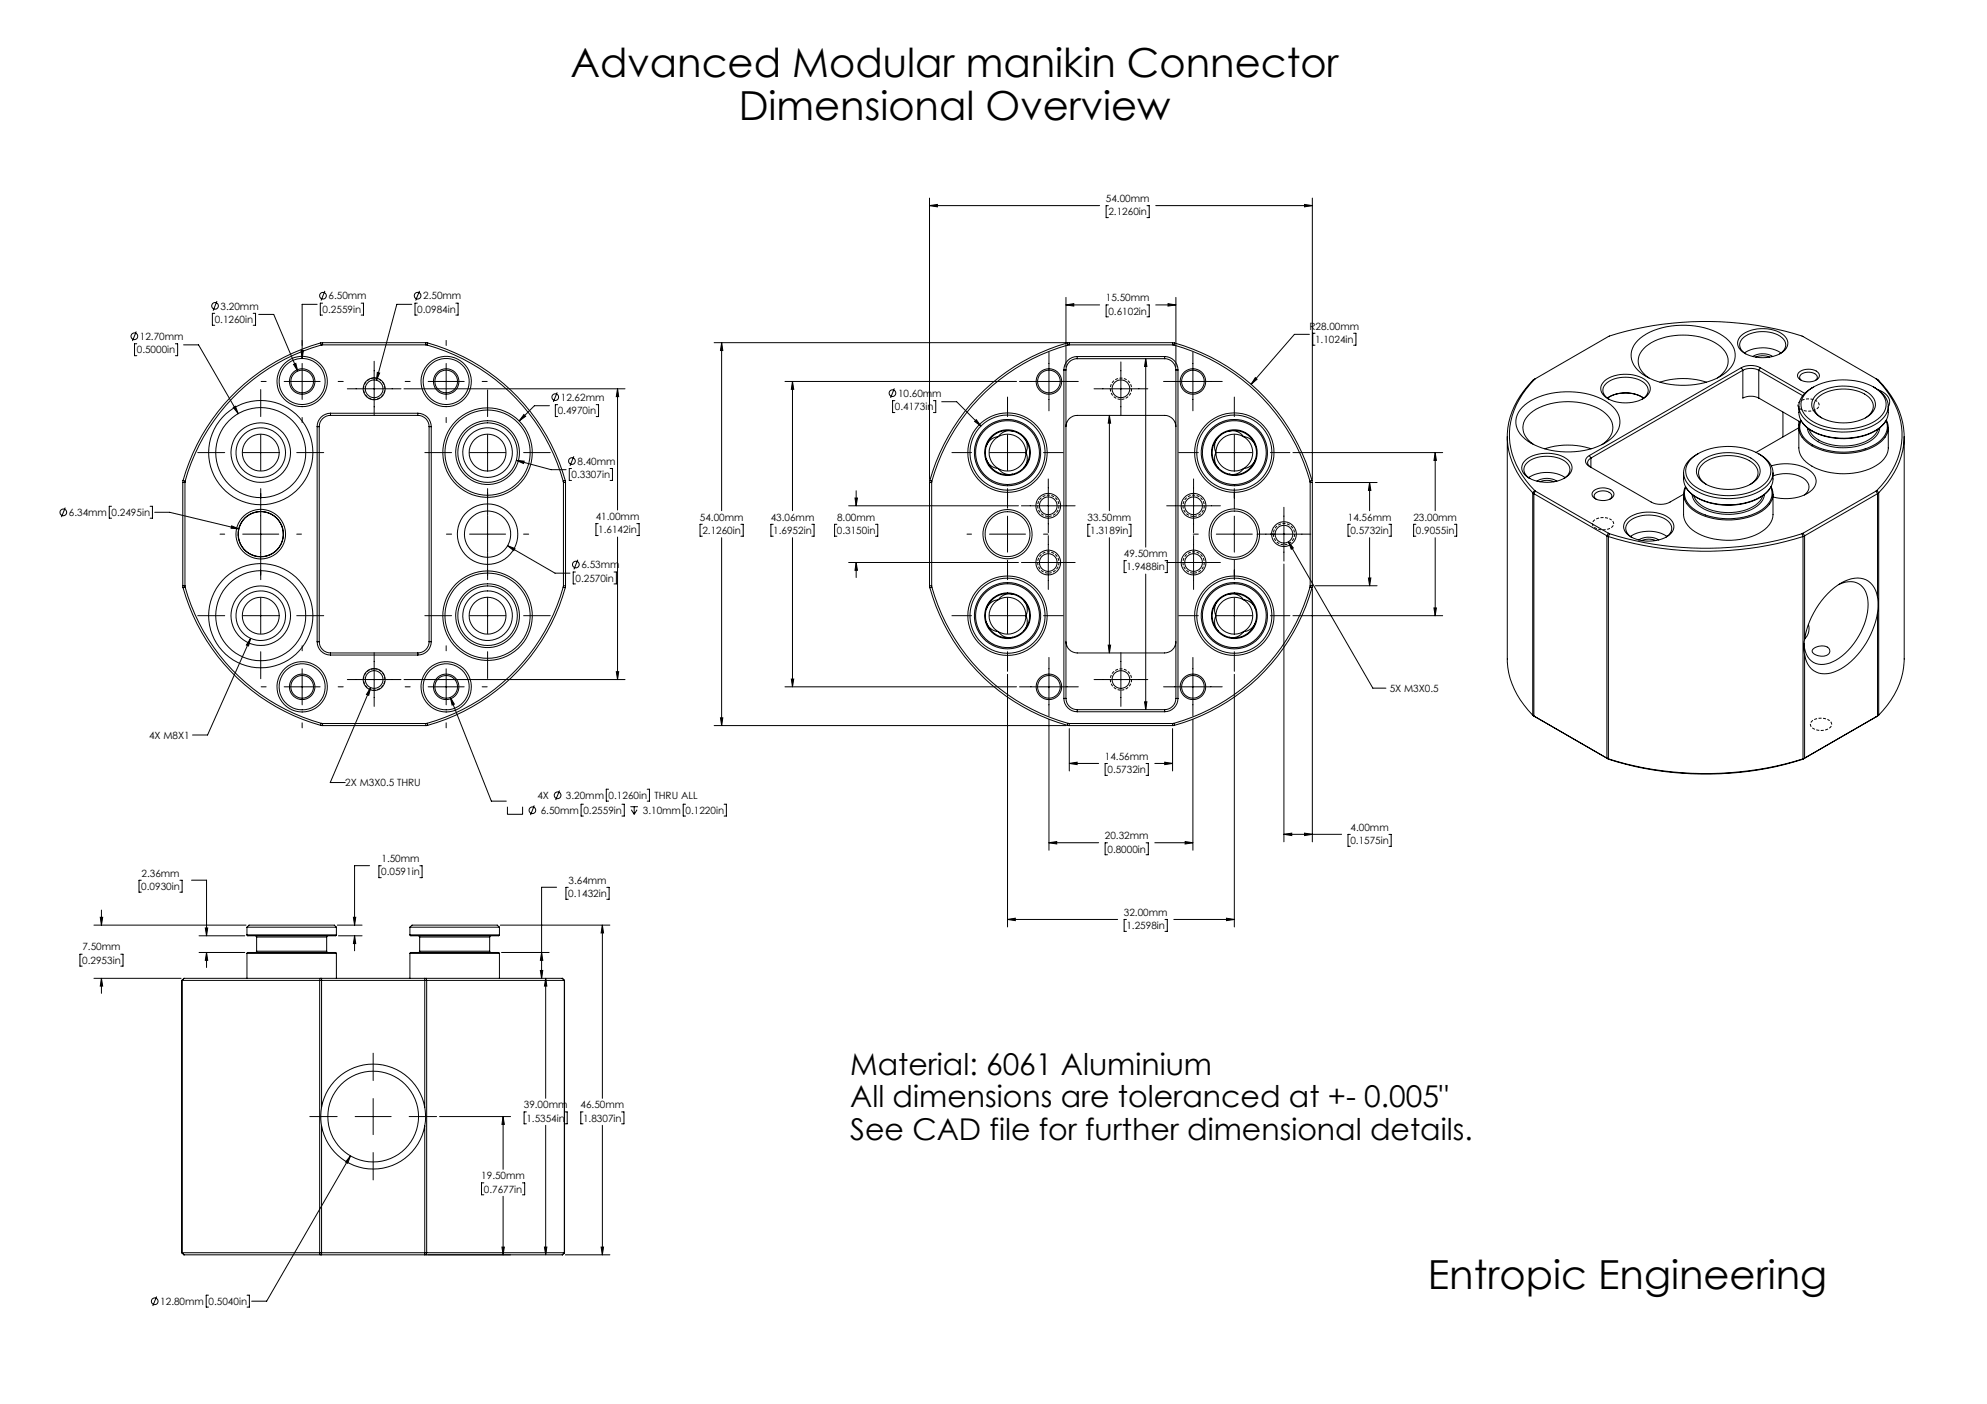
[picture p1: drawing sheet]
<svg xmlns="http://www.w3.org/2000/svg" width="841mm" height="594mm" viewBox="0 0 841 594" stroke-linecap="round" stroke-linejoin="round" font-family="sans-serif">
<g fill="none" stroke="#000" stroke-width=".42">
<path d="M393.4 87l3.3-.5v1zM393.4 87h72M393.4 83.8v119.1M469.1 87h-.9v5.1h.9M485.5 87h.9v5.1h-.9M489.2 87h66.2M552.1 86.5l3.3 .5-3.3 .5zM555.4 83.8v119.1M90.9 132.6h-1v5h1M91.8 127.4l-1.6 4M107.2 132.6h1v5h-1M109.5 133h6.4l10.1 24"/>
<path d="M134.2 128.8h-6.3v22.9M136.5 128.3h-.9v5h.9M137.5 123.1l-1.6 4M152.9 128.3h.9v5h-.9M174.3 128.8h-6.3l-8.7 32.1M176.6 128.3h-1v5h1M177.6 123.1l-1.7 4M192.9 128.3h1v5h-1M451.2 129h14.2M451.2 125.8v29.5M451.2 129l3.3-.5v1zM469.1 129h-.9v5h.9"/>
<path d="M485.5 129h.9v5h-.9M489.2 129h8.5M494.4 128.5l3.3 .5-3.3 .5zM497.7 125.8v29.5M57.7 140.3l-1.6 4M57.9 145.4h-1v5.1h1M74.2 145.4h1v5.1h-1M77.7 145.9h6.3l16.8 29.1M124.2 154.2l1-.5 .8 3.3zM127.4 148.3h1l-.5 3.4zM127.9 153.8v15.2M135.7 145.1a84.1 84.1 0 0 0-58.2 58.2"/>
<path d="M135.7 145.1l.3 .9M136 146a83 83 0 0 0-57.6 57.6M136.5 145.9l-.5 .1M136.5 145l-.8 .1M136.5 145.9h43.7M136.5 145h43.7M136.5 145v.9M158.4 152.9v23M159.7 157.5l1 .3-1.4 3.1zM180.2 145.9l.6 .1M180.2 145l.8 .1M180.2 145v.9"/>
<path d="M180.8 146a82.9 82.9 0 0 1 57.6 57.6M181 145.1a84.1 84.1 0 0 1 58.3 58.2M181 145.1l-.2 .9M188.8 144v2.1M188.8 153.8v15.2M302.3 145h149M305.4 145v71.1M305.4 145l.5 3.3h-1zM444 149v24.8M450.3 156.5h.9M450.3 156.5v139M451.2 156.5v139"/>
<path d="M451.8 145.1a84 84 0 0 0-58.2 58.2M451.8 145.1l.2 .9M452 146a83 83 0 0 0-57.6 57.6M452.6 145.9l-.6 .1M452.6 145l-.8 .1M452.6 145.9h43.7M452.6 145h43.7M452.6 145v.9M455.9 150.8a5.7 5.7 0 0 0-5.6 5.7M455.9 151.8a4.8 4.8 0 0 0-4.7 4.7M455.9 150.8h37M455.9 150.8v1"/>
<path d="M455.9 151.8h37M474.4 153.1v22.8M484.9 151.8v79.7M484.9 151.8l.5 3.2h-1zM492.9 150.8a5.7 5.7 0 0 1 5.7 5.7M492.9 151.8a4.8 4.8 0 0 1 4.8 4.7M492.9 150.8v1M496.3 145.9l.6 .1M496.3 145l.8 .1M496.3 145v.9M496.9 146a83 83 0 0 1 57.6 57.6M497.1 145.1a83.9 83.9 0 0 1 58.2 58.2"/>
<path d="M497.1 145.1l-.2 .9M497.7 156.5v139M497.7 156.5h.9M498.6 156.5v139M504.9 149v24.8M531.3 159.8l.8 .6-2.6 2.2zM554.2 141.5h-6.3l-18.4 21.1M556.6 141h-1v5h1M572.9 141h1v5h-1M693.1 144.1a28.8 28.8 0 0 1 22.3-6.4 24.6 24.6 0 0 1 17.2 7.5 8.5 8.5 0 0 1-2 12.3 32.4 32.4 0 0 1-27.1 4.5 17.4 17.4 0 0 1-12.5-8.8 8.2 8.2 0 0 1 2.1-9.1zM697.9 159.9a8 8 0 0 1-3.7-10.3 17.5 17.5 0 0 1 12.7-7.4 27.7 27.7 0 0 1 21.3 4.4 7.4 7.4 0 0 1 0 12.3l-1.3 1M737 142a15.7 15.7 0 0 1 17.9-.2 4.4 4.4 0 0 1-1 7.6 15.7 15.7 0 0 1-17.1-1.2 4.1 4.1 0 0 1 .2-6.2z"/>
<path d="M737 155.6a8.9 8.9 0 0 1 8 0M737 155.6l-64.3 37.1M737 155.6l.7 1.1M737.7 156.7a7.4 7.4 0 0 1 6.7 0M737.7 156.7v11.7a7.7 7.7 0 0 1 6.7 0M737.7 156.7l-64.4 37.1M738.3 149.4a14.6 14.6 0 0 1 15.5 0M738.9 149.7a4.1 4.1 0 0 1-2.6-3.8 4.1 4.1 0 0 1 2.6-3.8 14.1 14.1 0 0 1 16 1.4 3.9 3.9 0 0 1-1.6 6.2M741.9 150.8a8 8 0 0 1 8.4 0M743.1 151.1a7.6 7.6 0 0 1 5.9 0M744.4 156.7l18.6 10.7M744.4 156.7v11.7"/>
<path d="M745 155.6l18.9 10.8M745 155.6l-.6 1.1M761.4 157.5a6.6 6.6 0 0 1 8.4 .4 2.25 2.25 0 0 1-2 3.3 5.5 5.5 0 0 1-7-2.1zM98.7 172.4l.9-.5 1.2 3.1zM110.3 164.8v11.4M110.5 161.4h2.1M120.3 161.4h15.2M127.9 176.6v2.2M139.9 174.8a5.7 5.7 0 0 0-5.7 5.7M139.9 175.7a4.8 4.8 0 0 0-4.8 4.8M139.9 174.8h36.9M139.9 174.8v.9"/>
<path d="M139.9 175.7h36.9M143.1 161.4h2.2M147 164.5h22.7M171 164.5h93.5M171.5 161.4h2.1M176.8 174.8a5.7 5.7 0 0 1 5.7 5.7M176.8 175.7a4.7 4.7 0 0 1 4.8 4.8M176.8 174.8v.9M181.2 161.4h15.3M188.8 176.6v2.2M204.1 161.4h2.1M206.4 165v11.2"/>
<path d="M221.7 175.4l.8 .7-2.8 2zM232.6 171.7h-6.4l-6.5 6.4M235.8 166l-1.6 4M236 171.2h-.9v5h.9M252.3 171.2h1v5h-1M261.4 164.5v51.3M261.4 164.5l.5 3.3h-1.1zM332.2 161.4h98M335.4 161.4v54.7M335.4 161.4l.6 3.3h-1.1zM378.5 164.3l-1.6 4M378.7 169.5h-.9v5h.9"/>
<path d="M395.1 169.5h1v5h-1M398.6 170h6.3l10.3 10.3M413.2 177.5l2 2.8-2.7-2zM426.4 168v8.2M431.5 161.4h24.9M463.1 164.5h22.7M469.5 175.7v40.4M469.5 175.7l.6 3.3h-1zM492.5 161.4h24.8M522.4 168v8.2M644.3 172.3a28.6 28.6 0 0 1 22.3-6.4 24.9 24.9 0 0 1 17.2 7.4 8.4 8.4 0 0 1-2 12.4 32.2 32.2 0 0 1-27.1 4.4 17.6 17.6 0 0 1-12.5-8.7 8.2 8.2 0 0 1 2.1-9.1zM648.7 161a32.7 32.7 0 0 0-10.1 29.6 36.8 36.8 0 0 0 10.1 17.9"/>
<path d="M649.5 160.5a32.2 32.2 0 0 0-10 29.3 36.3 36.3 0 0 0 10 17.7M649.5 160.5l-.8 .5M649.9 160.2l30.9-17.9a136.7 136.7 0 0 1 82.3 .1l30.9 17.8M649.9 160.2l-.4 .3M649.9 160.2l-1.2 .8M679.1 161.2a15.4 15.4 0 0 1 17.7-.2 4.3 4.3 0 0 1-1.1 7.6 15.5 15.5 0 0 1-16.8-1.2 4 4 0 0 1 .2-6.2zM680.3 168.4a14.3 14.3 0 0 1 15.4 0M680.4 168.5a14.2 14.2 0 0 1 15.2 0M680.9 168.9a4 4 0 0 1-2.5-3.8 4 4 0 0 1 2.6-3.7 14.5 14.5 0 0 1 15.1 .7 3.9 3.9 0 0 1-1 6.8M702.6 161.7a31.8 31.8 0 0 1 19.6 0M744.4 168.4l17.4 10.1M754.6 174.3v10.5"/>
<path d="M761.4 171.9a10.1 10.1 0 0 0 6.9 11 29.3 29.3 0 0 0 26.9-1.7 9.3 9.3 0 0 0 4-9.3M761.4 178.2v2.1M762.2 177.7a7.6 7.6 0 0 0 3.4 10.1 28.6 28.6 0 0 0 29.6-.2 7.7 7.7 0 0 0 3.2-9.9M762.3 177.9a7.6 7.6 0 0 0 3.6 9.5 28.2 28.2 0 0 0 29-.2 7.5 7.5 0 0 0 3.4-9.3M762.5 161a1.73 1.73 0 0 1-.7-2 1.73 1.73 0 0 1 1.6-1.2 4.6 4.6 0 0 1 5.8 1.6l-.2 .9-.6 .7M764.8 165.8a26.2 26.2 0 0 1 23.8-3.9 12.2 12.2 0 0 1 9.7 8.4 8.7 8.7 0 0 1-5.9 8.6 28 28 0 0 1-26.1-1.2 7.2 7.2 0 0 1-1.5-11.9zM767.5 163.8a10 10 0 0 0-6.1 8.5 11.9 11.9 0 0 0 9.2 9 28.7 28.7 0 0 0 25.2-3.2 7.6 7.6 0 0 0-.9-13.1l-1.9-1.2M768.2 167.7a18.8 18.8 0 0 1 17.7-3.7 9.7 9.7 0 0 1 7.8 6.6 6.9 6.9 0 0 1-4.7 6.5 20.5 20.5 0 0 1-19.8-1.5 5.2 5.2 0 0 1-1-7.9zM771.1 176.8a5.2 5.2 0 0 1-3.4-4.5 5.2 5.2 0 0 1 2.7-4.9 18.6 18.6 0 0 1 20.7 .7 5.1 5.1 0 0 1-1.6 8.7M794 160.2l.4 .3M794 160.2l1.2 .8M794.4 160.5a32.2 32.2 0 0 1 10 29.3 36.3 36.3 0 0 1-10 17.7"/>
<path d="M794.4 160.5l.8 .5M794.8 164.8a5.6 5.6 0 0 1 4.8 6.6l-.4 .7M795.2 161a32.5 32.5 0 0 1 10.1 29.6 36.8 36.8 0 0 1-10.1 17.9M797.8 178.7a20.1 20.1 0 0 1-15.4 6.8 23.5 23.5 0 0 1-19.1-6.1l-.5-.6M83.7 191.5h11.4M102.7 191.5h15.3M110.3 183.9v15.2M125.6 191.5h11.4M134.2 180.5v91M134.2 180.5h.9M135.1 180.5v91M179.8 191.5h11.3"/>
<path d="M181.6 180.5h.9M181.6 180.5v91M182.5 180.5v91M198.8 191.5h15.2M206.4 183.9v15.2M218.5 194.8l14.8 3.9h6.3M218.5 194.8l3.4 .3-.3 1zM221.6 191.5h11.3M241.9 198.2h-1v5.1h1M242.9 193l-1.6 4.1M258.2 198.2h1v5.1h-1M402.9 191.5h8.3"/>
<path d="M417.4 194.2a9.4 9.4 0 0 0 11.2 6.4M417.4 188.8a9.6 9.6 0 0 0 0 5.4M417.4 194.2a6.7 6.7 0 0 0 5.2 4.1 5.7 5.7 0 0 0 6 2.3M418.8 191.5h15.3M426.4 183.9v15.2M428.6 182.4a9 9 0 0 1 4.6 2.7M428.6 182.4a9.4 9.4 0 0 0-11.2 6.4M428.6 182.4a6.6 6.6 0 0 0-6.2 2.3 5.7 5.7 0 0 0-5 4.1M433.2 197.9a9.4 9.4 0 0 1-4.6 2.7M433.2 185.1a9.3 9.3 0 0 1 0 12.8M433.2 185.1a6.9 6.9 0 0 1 1.1 6.5 5.7 5.7 0 0 1-1.1 6.3M441.7 191.5h8.3"/>
<path d="M451.2 180.5a4.8 4.8 0 0 1 4.7-4.8h37a4.8 4.8 0 0 1 4.8 4.8M498.9 191.5h8.3M514.8 191.5h15.2M515.6 185.1a9.3 9.3 0 0 0 0 12.8M515.6 197.9a9.4 9.4 0 0 0 4.7 2.7M515.6 185.1a6.9 6.9 0 0 0-1 6.5 5.7 5.7 0 0 0 1 6.3M520.3 182.4a9.4 9.4 0 0 1 11.1 6.4M520.3 182.4a9 9 0 0 0-4.7 2.7M520.3 182.4a6.6 6.6 0 0 1 6.2 2.3 5.7 5.7 0 0 1 4.9 4.1M522.4 183.9v15.2M531.4 194.2a9.4 9.4 0 0 1-11.1 6.4M531.4 188.8a9.6 9.6 0 0 1 0 5.4"/>
<path d="M531.4 194.2a6.7 6.7 0 0 1-5.1 4.1 5.7 5.7 0 0 1-6 2.3M537.7 191.5h8.3M547.2 191.5h63.4M607.4 191.5l.5 3.3h-1zM607.4 191.5v24.6M638 184.7v94.1a33.8 33.8 0 0 0 10.7 23.8M645.7 194.7a15.2 15.2 0 0 1 18.6 .5 4.3 4.3 0 0 1-1.8 6.9 15.8 15.8 0 0 1-17-1.1 4 4 0 0 1 .2-6.3zM649.1 188.1a8 8 0 0 1-3.7-10.4 17.3 17.3 0 0 1 12.7-7.3 27.7 27.7 0 0 1 21.3 4.4 7.4 7.4 0 0 1 0 12.2l-1.3 1.1M653.8 189.9a31.1 31.1 0 0 1 19.6 0M672.7 192.7a2.44 2.44 0 0 0-1.6 2.3 2.44 2.44 0 0 0 1.6 2.3l26.2 15.1a8.6 8.6 0 0 0 8 0l5.7-3.4v8.7a9.4 9.4 0 0 0 6.2 8.1 28.7 28.7 0 0 0 28.2-1.9 8.4 8.4 0 0 0 3.4-6.2v-8.7M672.7 192.7l.6 1.1M672.7 194.2l.6-.4v3.9l-.6-.4a1.82 1.82 0 0 1 0-3.1z"/>
<path d="M716 194a24.7 24.7 0 0 1 20.5-4.7 16.5 16.5 0 0 1 12.3 7.1 7.6 7.6 0 0 1-3.9 9.9 27 27 0 0 1-28.5-1.3 7 7 0 0 1-.4-11zM718.7 191.9a9.9 9.9 0 0 0-6.1 8.5 10.8 10.8 0 0 0 7.7 8.4 28.8 28.8 0 0 0 26.7-2.5 7.4 7.4 0 0 0 .3-12.3l-3-2.1M719.4 195.9a18.6 18.6 0 0 1 17.7-3.7 9.7 9.7 0 0 1 7.9 6.5 6.8 6.8 0 0 1-4.8 6.6 20.7 20.7 0 0 1-19.8-1.5 5.2 5.2 0 0 1-1-7.9zM749.8 197.1a19 19 0 0 1 17 2.7 5 5 0 0 1-.8 8.3 19.5 19.5 0 0 1-15.6 2.1M765 181.1a8.5 8.5 0 0 0 5.7 6.4 23.4 23.4 0 0 0 22.3-1.9 6.9 6.9 0 0 0 2.6-4.5M794.9 181.6a11.8 11.8 0 0 1-9.7 6.6 21.2 21.2 0 0 1-17.4-3.5l-1.5-1.7-.6-1.4M799.2 180.9v8.6a9.8 9.8 0 0 1-6.6 8.3 29.2 29.2 0 0 1-27-1.4 8.8 8.8 0 0 1-4.2-6.9v-8.6l-18.1 10.5M806 184.7v94.1a33.7 33.7 0 0 1-10.8 23.8M27.6 214.8l-1.6 4M47.2 214.2h-1v5h1M63.5 214.2h1v5h-1M65.5 216.7h6.3l29.3 7.1"/>
<path d="M77.4 204.1h.9M77.4 204.1v43.7M77.5 203.3l-.1 .8M77.5 203.3l.9 .3M78.3 204.1v43.7M78.4 203.6l-.1 .5M110.3 206.7v11.5M110.3 218.4v15.2M206.4 206.7v11.3M206.4 218.4v15.2M238.4 203.6l.1 .5M238.5 204.1h.9"/>
<path d="M238.5 204.1v43.7M239.3 203.3l.1 .8M239.3 203.3l-.9 .3M239.4 204.1v43.7M359.2 214h71.9M361.9 210.7h1l-.5 3.3zM362.4 207.6v6.4M393.4 204.1v43.7M393.4 204.1h.9M393.6 203.3l-.2 .8M393.6 203.3l.8 .3M394.3 204.1v43.7"/>
<path d="M394.4 203.6l-.1 .5M426.4 206.7v8.3M426.4 218.4v15.2M432.3 214h22.7M443.7 202.6v22.7M493.8 214h22.7M505.2 202.6v22.7M522.4 206.7v8.3M522.4 218.4v15.2M543.4 214.6v22.8M554.5 203.6v.5M554.5 204.1h.9"/>
<path d="M554.5 204.1v43.7M555.3 203.3l.1 .8M555.3 203.3l-.8 .3M555.4 204.1v43.7M556.7 204.1h26.2M579.7 204.1l.5 3.4h-1zM579.7 204.1v12M647 202.1a14.7 14.7 0 0 1 15.4 0M647.5 202.5a4.1 4.1 0 0 1-2.5-3.9 4.1 4.1 0 0 1 2.6-3.8 14.8 14.8 0 0 1 15.3 .8 4 4 0 0 1-1 6.9M648.7 208.5l.5 .4M648.7 208.5v94.1M649.2 208.9l30.9 17.8"/>
<path d="M649.2 208.9v94M649.5 207.5l.4 .3M649.5 207.5l-.8 1M649.9 207.8l30.9 17.8M649.9 207.8l-.7 1.1M650.5 203.5a8.2 8.2 0 0 1 8.5 0M651.8 203.8a7.6 7.6 0 0 1 5.9 0M674.4 207.7a6.5 6.5 0 0 1 8.4 .4 2.25 2.25 0 0 1-2 3.3 6.3 6.3 0 0 1-6.8-1.6 1.73 1.73 0 0 1 .4-2.1zM675.5 211.2a1.71 1.71 0 0 1-.7-2 1.71 1.71 0 0 1 1.7-1.2 4.7 4.7 0 0 1 5.7 1.6l-.2 .9-.6 .7M688.8 219.6a15.7 15.7 0 0 1 17.9-.2 4.4 4.4 0 0 1-1.1 7.6 15.7 15.7 0 0 1-17-1.2 4 4 0 0 1 .2-6.2zM712.6 200a9.8 9.8 0 0 0 6.2 10.8 29 29 0 0 0 28.2-1.9 9.1 9.1 0 0 0 3.4-8.9M713.4 205.9a7.9 7.9 0 0 0 4 10.5 28.5 28.5 0 0 0 29.6-1.1 7.4 7.4 0 0 0 2.6-9.4"/>
<path d="M713.5 206.1a7.8 7.8 0 0 0 4.2 9.8 27.9 27.9 0 0 0 29-1 7.4 7.4 0 0 0 2.8-8.8M714 206.8a20.2 20.2 0 0 0 15.1 6.9 24.8 24.8 0 0 0 19.2-5.9l.7-.9M716.9 209.8a11.7 11.7 0 0 0 9.7 6.6 21.2 21.2 0 0 0 17.4-3.5l1.5-1.8 .6-1.3M722.3 205a5.2 5.2 0 0 1-3.4-4.5 5.2 5.2 0 0 1 2.7-5 18.5 18.5 0 0 1 20.7 .8 4.9 4.9 0 0 1-.9 8.2l-.7 .5M746.8 209.2a8.9 8.9 0 0 1-6.7 6.9 23.3 23.3 0 0 1-21.1-2.2 6.8 6.8 0 0 1-2.8-4.7M750.4 201.3a14.8 14.8 0 0 1 13.7 1.6 3.9 3.9 0 0 1-.4 6.5M794 207.8l-30.9 17.8M794 207.8l.7 1.1M794.4 207.5l-.4 .3M794.4 207.5l.8 1M794.7 208.9l-30.9 17.8M794.7 208.9v43.8"/>
<path d="M795.2 208.5l-.5 .4M795.2 208.5v94.1M93.1 226h2M98 222.5l3.1 1.3-3.3-.3zM102.7 226h15.3M110.3 233.8v11.4M125.6 226h2M188.9 226h2.2M198.8 226h15.2M206.4 233.9v11.3M214.8 230.9l20.1 11.6h6.4M214.8 230.9l3.1 1.2-.4 .9z"/>
<path d="M221.6 226h2.2M244.5 236.8l-1.6 4.1M253.2 221.5h-1v5.1h1M261.4 227.2v60.3M269.5 221.5h1v5.1h-1M297.3 221.8h-1v5.1h1M305.4 227.5v79.5M313.6 221.8h1v5.1h-1M327.3 221.8h-1v5.1h1M335.4 227.5v63.1M343.6 221.8h1v5.1h-1M354.2 221.8h-1v5.1h1"/>
<path d="M359.2 238h71.9M362.4 238l.5 3.3h-1zM362.4 238v6.3M370.6 221.8h.9v5.1h-.9M409.3 226h1.9M418.8 226h15.3M426.4 237v8.2M432.3 238h22.7M441.7 226h1.8M443.7 226.6v22.8M461.4 221.8h-1v5.1h1M469.5 227.5v48.8"/>
<path d="M476.8 237.2h-1v5h1M477.7 221.8h1v5.1h-1M493.1 237.2h1v5h-1M493.8 238h22.7M505 226h2.2M505.2 226.6v22.8M514.8 226h15.2M522.4 237v8.2M532.1 226h22.7M543.4 238.6v117.6M545.3 229.2l35.8 61.9h5.5M545.3 229.2l2.1 2.6-.9 .6z"/>
<path d="M571.5 221.8h-1v5.1h1M579.7 227.5v20.3M587.9 221.8h.9v5.1h-.9M599.3 221.8h-1v5.1h1M607.4 227.5v33M615.6 221.8h.9v5.1h-.9M680.1 226.7l.7 .3M680.1 226.7v94.1M680.8 227a139.4 139.4 0 0 0 82.3 0M680.8 225.6l.4 .2M680.8 227v94.1M680.8 225.6l-.7 1.1"/>
<path d="M681.2 225.8a138 138 0 0 0 81.5 0M681.2 225.8l-.4 1.2M690.1 227a14.5 14.5 0 0 1 15.5 0M690.6 227.3a4.1 4.1 0 0 1-2.5-3.8 4.1 4.1 0 0 1 2.6-3.8 14 14 0 0 1 15.9 1.4 3.9 3.9 0 0 1-1.6 6.2M693.6 228.5a8 8 0 0 1 8.5 0M694.9 228.7a7.6 7.6 0 0 1 5.9 0M762.7 225.8l.4 1.2M763.1 225.6l-.4 .2M763.1 227v94.1M763.1 225.6l.7 1.1M763.8 226.7l-.7 .3M763.8 226.7v43.8"/>
<path d="M77.4 247.8l.1 .8M77.4 247.8h.9M77.5 248.6a84.1 84.1 0 0 0 58.2 58.3M78.3 247.8l.1 .6M78.4 248.4a83 83 0 0 0 57.6 57.6M78.4 248.4l-.9 .2M110.3 252.9v15.2M206.4 252.9v15.2M238.4 248.4a83 83 0 0 1-57.6 57.6M238.4 248.4l.9 .2M238.5 247.8l-.1 .6M238.5 247.8h.9"/>
<path d="M239.3 248.6a84.1 84.1 0 0 1-58.3 58.3M239.4 247.8l-.1 .8M243.6 242h-1v5h1M259.9 242h1v5h-1M393.4 247.8l.2 .8M393.4 247.8h.9M393.6 248.6a83.9 83.9 0 0 0 58.2 58.3M394.3 247.8l.1 .6M394.4 248.4a83.2 83.2 0 0 0 57.6 57.6M394.4 248.4l-.8 .2M417.4 257.8a9.6 9.6 0 0 0 0 5.4M426.4 252.9v15.2"/>
<path d="M428.6 251.4a9 9 0 0 1 4.6 2.7M428.6 251.4a9.4 9.4 0 0 0-11.2 6.4M428.6 251.4a6.9 6.9 0 0 0-6.2 2.3 5.8 5.8 0 0 0-5 4.1M433.2 254.1a9.3 9.3 0 0 1 0 12.8M433.2 254.1a6.9 6.9 0 0 1 1.1 6.5 5.7 5.7 0 0 1-1.1 6.3M484.9 242.9v57.3M515.6 254.1a9.3 9.3 0 0 0 0 12.8M515.6 254.1a6.9 6.9 0 0 0-1 6.5 5.7 5.7 0 0 0 1 6.3M520.3 251.4a9.4 9.4 0 0 1 11.1 6.4M520.3 251.4a9 9 0 0 0-4.7 2.7M520.3 251.4a6.9 6.9 0 0 1 6.2 2.3 5.8 5.8 0 0 1 4.9 4.1M522.4 252.9v15.2"/>
<path d="M531.4 257.8a9.6 9.6 0 0 1 0 5.4M554.5 248.4a83.2 83.2 0 0 1-57.6 57.6M554.5 248.4l.8 .2M554.5 247.8v.6M554.5 247.8h.9M555.3 248.6a83.9 83.9 0 0 1-58.2 58.3M555.4 249.1v107.1M555.4 247.8l-.1 .8M556.7 247.8h26.2M579.2 244.5h1l-.5 3.3zM606.9 257.2h1l-.5 3.3zM778.1 247.4a7.9 7.9 0 0 1 8.4-.5 7.9 7.9 0 0 1 4.1 7.4 29.2 29.2 0 0 1-14.8 25.7 7.7 7.7 0 0 1-11.2-3.1l-.8-2.6-.2-2.1"/>
<path d="M794.7 252.7a8.7 8.7 0 0 0-12.6-7.4 32.4 32.4 0 0 0-17.5 21.5l-.8 3.7M794.7 259.2a34.5 34.5 0 0 1-16.9 24.5 9 9 0 0 1-12.7-2.7l-1.3-4M794.7 252.7l.2 2.2-.2 4.3M794.7 259.2v43.7M83.7 260.5h11.4M102.7 260.5h15.3M106.1 270.1l-18.3 40.9h-6.3M106.1 270.1l-.9 3.2-.9-.4zM110.3 275.7v11.5M125.6 260.5h11.4M127.9 273.2v2.1M134.2 271.5a5.7 5.7 0 0 0 5.7 5.6"/>
<path d="M134.2 271.5h.9M135.1 271.5a4.8 4.8 0 0 0 4.8 4.8M139.9 277.1h36.9M139.9 276.3v.8M139.9 276.3h36.9M158.4 276.1v22.8M176.8 276.3v.8M179.8 260.5h11.3M181.6 271.5a4.8 4.8 0 0 1-4.8 4.8M181.6 271.5h.9M182.5 271.5a5.7 5.7 0 0 1-5.7 5.6M188.8 273.2v2.1"/>
<path d="M198.8 260.5h15.2M206.4 275.7v11.3M221.6 260.5h11.3M402.9 260.5h8.3M417.4 263.2a9.4 9.4 0 0 0 11.2 6.4M417.4 263.2a6.7 6.7 0 0 0 5.2 4.1 5.7 5.7 0 0 0 6 2.3M418.8 260.5h15.3M426.4 275.7v8.3M433.2 266.9a9.4 9.4 0 0 1-4.6 2.7M441.7 260.5h8.3M444 278.2v24.8M451.2 271.5a4.8 4.8 0 0 0 4.7 4.8h37a4.8 4.8 0 0 0 4.8-4.8"/>
<path d="M469.1 272.9h1l-.6 3.4zM474.4 276.1v22.8M498.9 260.5h8.3M504.9 278.2v24.8M514.8 260.5h15.2M515.6 266.9a9.4 9.4 0 0 0 4.7 2.7M522.4 275.7v8.3M531.4 263.2a9.4 9.4 0 0 1-11.1 6.4M531.4 263.2a6.7 6.7 0 0 1-5.1 4.1 5.7 5.7 0 0 1-6 2.3M537.7 260.5h8.3M547.2 260.5h63.4M763.8 270.5l-.3 2.9 .3 3.6"/>
<path d="M763.8 277v43.8M765.4 264.3a6 6 0 0 1-1.6 6M767.3 274.7a4.9 4.9 0 0 1 7 .1 2.39 2.39 0 0 1-2.9 2.8 4.2 4.2 0 0 1-4.4-2.2zM110.5 290.6h2.1M120.3 290.6h15.2M127.9 283v15.2M143.1 290.6h2.2M147 287.5h22.7M156.9 290.9l-17.1 40.2h6.3M156.9 290.9l-.8 3.3-1-.4zM171 287.5h93.5M171.5 290.6h2.1"/>
<path d="M181.2 290.6h15.3M188.8 283v15.2M190.6 295.1l17.4 43.8h6.3M190.6 295.1l1.7 2.8-1 .4zM204.1 290.6h2.1M260.8 284.2h1.1l-.5 3.3zM332.2 290.6h98M334.9 287.3h1.1l-.6 3.3zM426.4 285.3v106.9M431.5 290.6h24.9M450.3 295.5a5.7 5.7 0 0 0 5.6 5.6M450.3 295.5h.9"/>
<path d="M451.2 295.5a4.8 4.8 0 0 0 4.7 4.7M463.1 287.5h22.7M484.4 296.9h1l-.5 3.3zM492.5 290.6h24.8M497.7 295.5a4.8 4.8 0 0 1-4.8 4.7M497.7 295.5h.9M498.6 295.5a5.7 5.7 0 0 1-5.7 5.6M522.4 285.3v106.9M127.9 305.8v2.1M135.7 306.9l.8 .1M136 306l.5 .1M136 306l-.3 .9"/>
<path d="M136.5 307h43.7M136.5 306.1v.9M136.5 306.1h43.7M180.2 306.1v.9M180.8 306l-.6 .1M180.8 306l.2 .9M181 306.9l-.8 .1M188.8 305.8v2.1M302.3 307h149M304.9 303.7h1l-.5 3.3zM444 304.3v55.4M451.8 306.9l.8 .1"/>
<path d="M452 306l.6 .1M452 306l-.2 .9M452.6 308.3v17.9M452.6 307h43.7M452.6 306.1v.9M452.6 306.1h43.7M455.9 301.1h37M455.9 300.2v.9M455.9 300.2h37M492.9 300.2v.9M496.3 308.3v17.9M496.3 306.1v.9"/>
<path d="M496.9 306l-.6 .1M496.9 306l.2 .9M497.1 306.9l-.8 .1M504.9 304.3v55.4M648.7 302.6l.5 .3M649.2 302.9l31.6 18.2M649.2 302.9l.7 .4M794.7 302.9l-30.9 17.9M794.7 302.9l-31.6 18.2M795.2 302.6l-.5 .3M236.8 334.5l-1.6 4M257.6 333.9h-1v5h1"/>
<path d="M273.9 333.9h1v5h-1M452.6 323l3.3-.5v1zM452.6 323h12.4M468.7 323h-1v5h1M485.1 323h.9v5h-.9M488.8 323h7.5M493 322.5l3.3 .5-3.3 .5zM680.1 320.8l.7 .3M680.8 321.1a139.4 139.4 0 0 0 82.3 0M680.8 321.1l.4 .2M681.2 321.3a138 138 0 0 0 81.5 0M763.1 321.1l-.4 .2"/>
<path d="M763.8 320.8l-.7 .3M214.8 341.3v3.2h6.4v-3.2M226.1 340.8l-1.6 4M246.9 340.2h-.9v5.1h.9M263.2 340.2h1v5.1h-1M266.8 341.3h3.2M267.2 342.6l1.2 1.9M268.4 341.3v3.2M269.6 342.6l-1.2 1.9M290.2 340.2h-1v5.1h1M306.5 340.2h.9v5.1h-.9M444 356.5l3.3-.4v1z"/>
<path d="M444 356.5h21M468.7 356.6h-1v5h1M485.1 356.6h.9v5h-.9M488.8 356.5h16.1M501.6 356.1l3.3 .4-3.3 .6zM543.4 353l3.3-.5v1zM543.4 353h24.4M552.1 352.5l3.3 .5-3.3 .5zM571.5 353h-1v5.1h1M587.9 353h.9v5.1h-.9M59.8 372.4h-1v5.1h1M76.1 372.4h1v5.1h-1"/>
<path d="M81.1 372.4h6.3v23.5M156.4 366.2h-6.3v25.2M161.4 366.3h-1v5h1M177.7 366.3h.9v5h-.9M235.6 375.4h-6.4v38.5M240.5 375.4h-1v5.1h1M256.8 375.4h1v5.1h-1M39.8 391.4h64.3M42.4 388.1h1.1l-.6 3.3zM42.9 385v6.4M84.2 395.9h19.4M86.9 392.6h1l-.5 3.3z"/>
<path d="M104.5 395.5l.4 .4h37.1l.4-.4M104.5 392.3h37.9M104.5 392.3l.9-.9h36.1l.9 .9M104.5 395.5h37.9M104.5 392.3v3.2M108.1 395.9l.5 .5M108.6 396.4h29.7M108.6 396.4v6M138.3 396.4v6M138.8 395.9l-.5 .5M142.4 392.3v3.2M142.8 391.4h10.4"/>
<path d="M143.3 395.9h9.9M149.6 388.1h1l-.5 3.3zM150.1 395.9v6.4M150.1 395.9l.5 3.3h-1zM173.5 395.5l.4 .4h37.1l.4-.4M173.5 392.3l.9-.9h36.1l.9 .9M173.5 392.3h37.9M173.5 395.5h37.9M173.5 392.3v3.2M177.1 395.9l.5 .5M177.6 396.4h29.7M177.6 396.4v6"/>
<path d="M207.3 396.4v6M207.8 395.9l-.5 .5M211.4 392.3v3.2M211.7 391.4h46.4M255 391.4v73.3M255 391.4l.4 3.3h-1zM426.4 389h46.6M426.4 389l3.3-.5v1zM476.8 389h-1v5h1M493.1 389h1v5h-1M496.8 389h25.6M519.1 388.5l3.3 .5-3.3 .5z"/>
<path d="M34.8 403.7h-1v5.1h1M39.8 413.9h36.9M42.9 413.9v6.4M42.9 413.9l.6 3.3h-1.1zM51.1 403.7h1v5.1h-1M76.9 414.8h.1M76.9 414.8v115.2M77 414.8h58.3M77 414.8v115.2M77.9 413.9h.1M77.9 413.9l-1 .9M77.9 413.9h57.6"/>
<path d="M77.9 413.9l-.9 .9M84.2 403h19.4M87.4 403v6.3M87.4 403l.5 3.3h-1zM104.5 403.4l.4-.4h37.1l.4 .4M104.5 403.4h37.9M104.5 403.4v10.5M108.6 402.4l-.5 .6M108.6 402.4h29.7M135.3 414.8h45.3M135.3 414.8v115.2M135.5 413.9h.6"/>
<path d="M135.5 413.9l-.2 .9M136.1 413.9h43.7M136.1 413.9v54.5M138.3 402.4l.5 .6M142.4 403.4v10.5M173.5 403.4l.4-.4h37.1l.4 .4M173.5 403.4h37.9M173.5 403.4v10.5M177.6 402.4l-.5 .6M177.6 402.4h29.7M179.8 413.9h.5M179.8 413.9v54.5"/>
<path d="M180.3 413.9h57.7M180.3 413.9l.3 .9M180.6 414.8h58.2M180.6 414.8v115.2M207.3 402.4l.5 .6M211.4 403.4v10.5M212.3 403h20.1M228.7 410.6h1l-.5 3.3zM229.2 403l.5 3.3h-1zM231 413.9v50.8M231 413.9l.5 3.3h-1.1zM238 413.9l.9 .9"/>
<path d="M238 413.9l.8 .9M238.8 414.8h.1M238.8 414.8v115.2M238.9 414.8v115.2M157.9 445.6v11.6M131.1 472.4h11.6M136.1 468.4a22.2 22.2 0 0 1 21.8-18.2 22.2 22.2 0 0 1 21.9 18.2M136.1 468.4l-.3 3.5 .3 4.5M136.1 476.4a22.2 22.2 0 0 0 21.8 18.2 22.2 22.2 0 0 0 21.9-18.2M136.1 476.4v54.5M150.3 472.4h15.3M157.9 464.8v15.2"/>
<path d="M173.2 472.4h11.6M179.8 468.4l.3 4.5-.3 3.5M179.8 476.4v54.5M186.1 472.4h30M212.9 472.4v22.3M212.9 472.4l.6 3.3h-1.1zM222.8 470.4h-1v5.1h1M231 476.1v54.8M239.1 470.4h1v5.1h-1M246.8 470.4h-1v5.1h1M255 476.1v54.8M263.1 470.4h1v5.1h-1"/>
<path d="M148.3 489l-35.4 61.5h-6.4M148.3 489l-1.2 3.2-.8-.6zM157.9 487.6v11.6M204.8 500.4h-1v5.1h1M212.9 506.1v24.8M221.1 500.4h1v5.1h-1M76.9 530h.1M76.9 530l1 .9M77 530h58.3M77 530l.9 .9M77.9 530.9h.1M77.9 530.9h57.6"/>
<path d="M135.3 530h45.3M135.3 530l.2 .9M135.5 530.9h.6M136.1 530.9h43.7M179.8 530.9h.5M180.3 530.9h57.7M180.6 530h58.2M180.6 530l-.3 .9M181 530.9h35.1M212.4 527.6h1.1l-.6 3.3zM230.4 527.6h1.1l-.5 3.3zM238.8 530h.1"/>
<path d="M238.8 530l-.8 .9M238.9 530l-.9 .9M239.3 530.9h18.8M254.4 527.6h1l-.4 3.3zM66.3 548.5l-1.6 4M88.2 548h-.9v5h.9M104.6 548h1v5h-1"/>
<circle cx="91" cy="129.4" r="1.41"/>
<circle cx="136.7" cy="125.1" r="1.42"/>
<circle cx="176.7" cy="125.1" r="1.41"/>
<circle cx="56.9" cy="142.3" r="1.41"/>
<circle cx="127.9" cy="161.4" r="10.7"/>
<circle cx="127.9" cy="161.4" r="5.4"/>
<circle cx="127.9" cy="161.4" r="4.8"/>
<circle cx="127.9" cy="161.4" r="9.8"/>
<circle cx="158.4" cy="164.5" r="4.6"/>
<circle cx="158.4" cy="164.5" r="3.7"/>
<circle cx="188.8" cy="161.4" r="9.7"/>
<circle cx="188.8" cy="161.4" r="10.7"/>
<circle cx="188.8" cy="161.4" r="5.4"/>
<circle cx="188.9" cy="161.4" r="4.8"/>
<circle cx="235" cy="168" r="1.41"/>
<circle cx="377.7" cy="166.3" r="1.4"/>
<circle cx="443.9" cy="161.4" r="4.8"/>
<circle cx="444" cy="161.4" r="5.4"/>
<circle cx="474.4" cy="164.5" r="3.7"/>
<circle cx="504.9" cy="161.4" r="5.4"/>
<circle cx="504.9" cy="161.4" r="4.8"/>
<circle cx="110.4" cy="191.5" r="19.1"/>
<circle cx="110.4" cy="191.5" r="10.5"/>
<circle cx="110.4" cy="191.5" r="22"/>
<circle cx="110.4" cy="191.5" r="12.6"/>
<circle cx="110.4" cy="191.5" r="7.8"/>
<circle cx="206.4" cy="191.5" r="13.5"/>
<circle cx="206.4" cy="191.5" r="12.6"/>
<circle cx="206.4" cy="191.5" r="7.8"/>
<circle cx="206.4" cy="191.5" r="10.5"/>
<circle cx="206.4" cy="191.5" r="18.9"/>
<circle cx="206.4" cy="191.5" r="18"/>
<circle cx="242.1" cy="195.1" r="1.42"/>
<circle cx="426.4" cy="191.5" r="16.8"/>
<circle cx="426.4" cy="191.5" r="9.7"/>
<circle cx="426.4" cy="191.5" r="7.8"/>
<circle cx="426.4" cy="191.5" r="13.5"/>
<circle cx="426.4" cy="191.5" r="14"/>
<circle cx="426.4" cy="191.5" r="15.9"/>
<circle cx="522.4" cy="191.5" r="7.8"/>
<circle cx="522.4" cy="191.5" r="15.9"/>
<circle cx="522.4" cy="191.5" r="14"/>
<circle cx="522.4" cy="191.5" r="13.5"/>
<circle cx="522.4" cy="191.5" r="16.8"/>
<circle cx="522.4" cy="191.5" r="9.7"/>
<circle cx="26.8" cy="216.8" r="1.42"/>
<circle cx="443.7" cy="214" r="5.2"/>
<circle cx="443.7" cy="214" r="3.7"/>
<circle cx="505.2" cy="214" r="5.2"/>
<circle cx="505.2" cy="214" r="3.7"/>
<circle cx="110.4" cy="226" r="10.5"/>
<circle cx="110.4" cy="226" r="9.6"/>
<circle cx="110.4" cy="226" r="9.5"/>
<circle cx="206.4" cy="226" r="9.8"/>
<circle cx="206.4" cy="226" r="12.8"/>
<circle cx="243.7" cy="238.8" r="1.41"/>
<circle cx="426.4" cy="226" r="10.4"/>
<circle cx="426.4" cy="226" r="9.5"/>
<circle cx="443.7" cy="238" r="5.2"/>
<circle cx="443.7" cy="238" r="3.8"/>
<circle cx="505.2" cy="238" r="5.2"/>
<circle cx="505.2" cy="238" r="3.8"/>
<circle cx="522.4" cy="226" r="9.8"/>
<circle cx="522.4" cy="226" r="10.7"/>
<circle cx="543.4" cy="226" r="5.2"/>
<circle cx="543.4" cy="226" r="3.8"/>
<circle cx="110.4" cy="260.5" r="19.1"/>
<circle cx="110.4" cy="260.5" r="10.5"/>
<circle cx="110.4" cy="260.5" r="22"/>
<circle cx="110.4" cy="260.5" r="12.6"/>
<circle cx="110.4" cy="260.5" r="7.8"/>
<circle cx="206.4" cy="260.5" r="12.6"/>
<circle cx="206.4" cy="260.5" r="13.5"/>
<circle cx="206.4" cy="260.5" r="10.5"/>
<circle cx="206.4" cy="260.5" r="18.9"/>
<circle cx="206.4" cy="260.5" r="7.8"/>
<circle cx="206.4" cy="260.5" r="18"/>
<circle cx="426.4" cy="260.5" r="16.8"/>
<circle cx="426.4" cy="260.5" r="9.7"/>
<circle cx="426.4" cy="260.5" r="7.8"/>
<circle cx="426.4" cy="260.5" r="14"/>
<circle cx="426.4" cy="260.5" r="13.5"/>
<circle cx="426.4" cy="260.5" r="15.9"/>
<circle cx="522.4" cy="260.5" r="15.9"/>
<circle cx="522.4" cy="260.5" r="13.5"/>
<circle cx="522.4" cy="260.5" r="14"/>
<circle cx="522.4" cy="260.5" r="7.8"/>
<circle cx="522.4" cy="260.5" r="16.8"/>
<circle cx="522.4" cy="260.5" r="9.7"/>
<circle cx="127.9" cy="290.6" r="10.7"/>
<circle cx="127.9" cy="290.6" r="5.4"/>
<circle cx="127.9" cy="290.6" r="4.8"/>
<circle cx="127.9" cy="290.6" r="9.7"/>
<circle cx="158.4" cy="287.5" r="4.6"/>
<circle cx="158.4" cy="287.5" r="3.8"/>
<circle cx="188.8" cy="290.6" r="9.7"/>
<circle cx="188.8" cy="290.6" r="10.7"/>
<circle cx="188.8" cy="290.6" r="5.4"/>
<circle cx="188.9" cy="290.6" r="4.8"/>
<circle cx="443.9" cy="290.6" r="4.8"/>
<circle cx="444" cy="290.6" r="5.4"/>
<circle cx="474.4" cy="287.5" r="3.8"/>
<circle cx="504.9" cy="290.6" r="5.4"/>
<circle cx="504.9" cy="290.6" r="4.8"/>
<circle cx="236" cy="336.5" r="1.41"/>
<circle cx="225.4" cy="342.8" r="1.41"/>
<circle cx="158" cy="472.4" r="19.2"/>
<circle cx="65.5" cy="550.5" r="1.4"/>
</g>
<path d="M768.6 169.5a6 6 0 0 0-7.5 1.3 3 3 0 0 0 3.5 3.1 4.3 4.3 0 0 0 5.3-2.7l-.4-1-.9-.7M681.7 219.7a6 6 0 0 0-7.6 1.3 3 3 0 0 0 3.6 3.1 4.3 4.3 0 0 0 5.3-2.7l-.3-.8-1-.9M773.9 304.6a6 6 0 0 0-7.5 1.3 3 3 0 0 0 3.5 3.1 4.3 4.3 0 0 0 5.4-2.7l-.5-1-.9-.7" fill="none" stroke="#000" stroke-width=".42" stroke-dasharray="1.3 .6" stroke-dashoffset=".7" stroke-linecap="butt"/>
<path d="M158.4 160a4.5 4.5 0 0 0-4 6.6 4.5 4.5 0 0 0 7.8 .3 4.5 4.5 0 0 0-3.5-6.9h-.3M474.4 169a4.5 4.5 0 0 1-3.9-6.7 4.5 4.5 0 0 1 7.7-.2 4.5 4.5 0 0 1-3.4 6.9h-.4M443.7 218.5a4.5 4.5 0 0 1-3.9-6.7 4.5 4.5 0 0 1 7.7-.2 4.5 4.5 0 0 1-3.5 6.9h-.3M505.2 218.5a4.5 4.5 0 0 1-3.9-6.7 4.5 4.5 0 0 1 7.7-.2 4.5 4.5 0 0 1-3.5 6.9h-.3M543.4 230.5a4.5 4.5 0 0 1-3.9-6.7 4.5 4.5 0 0 1 7.7-.2 4.5 4.5 0 0 1-3.4 6.9h-.4M443.7 242.5a4.5 4.5 0 0 1-3.9-6.7 4.5 4.5 0 0 1 7.7-.2 4.5 4.5 0 0 1-3.5 6.9h-.3M505.2 242.5a4.5 4.5 0 0 1-3.9-6.7 4.5 4.5 0 0 1 7.7-.2 4.5 4.5 0 0 1-3.5 6.9h-.3M158.4 283a4.5 4.5 0 0 0-4 6.6 4.5 4.5 0 0 0 7.8 .3 4.5 4.5 0 0 0-3.5-6.9h-.3M474.4 292a4.5 4.5 0 0 1-3.9-6.7 4.5 4.5 0 0 1 7.7-.2 4.5 4.5 0 0 1-3.4 6.9h-.4" fill="none" stroke="#000" stroke-width=".42" stroke-dasharray="1.3 .6" stroke-dashoffset="-.2" stroke-linecap="butt"/>
<path d="M261.4 164.5l.5 3.3h-1.1zM260.8 284.2h1.1l-.5 3.3zM98.7 172.4l2.1 2.6-1.2-3.1zM221.7 175.4l-2 2.7 2.8-2zM124.2 154.2l1.8 2.8-.8-3.3zM127.4 148.3l.5 3.4 .5-3.4zM159.7 157.5l-.4 3.4 1.4-3.1zM214.8 230.9l2.7 2.1 .4-.9zM106.1 270.1l-1.8 2.8 .9 .4zM156.9 290.9l-1.8 2.9 1 .4zM190.6 295.1l.7 3.2 1-.4zM98 222.5l-.2 1 3.3 .3zM218.5 194.8l3.1 1.3 .3-1zM304.9 303.7h1l-.5 3.3zM305.4 145l.5 3.3h-1zM607.4 191.5l.5 3.3h-1zM606.9 257.2h1l-.5 3.3zM426.4 389l3.3-.5v1zM519.1 388.5l3.3 .5-3.3 .5zM444 356.5l3.3-.4v1zM501.6 356.1l3.3 .4-3.3 .6zM335.4 161.4l.6 3.3h-1.1zM334.9 287.3h1.1l-.6 3.3zM361.9 210.7h1l-.5 3.3zM362.4 238l.5 3.3h-1zM451.2 129l3.3-.5v1zM494.4 128.5l3.3 .5-3.3 .5zM469.5 175.7l.6 3.3h-1zM469.1 272.9h1l-.6 3.4zM484.9 151.8l.5 3.2h-1zM484.4 296.9h1l-.5 3.3zM413.2 177.5l-.7 .8 2.7 2zM531.3 159.8l-1.8 2.8 2.6-2.2zM393.4 87l3.3-.5v1zM552.1 86.5l3.3 .5-3.3 .5zM493 322.5l3.3 .5-3.3 .5zM452.6 323l3.3-.5v1zM579.7 204.1l.5 3.4h-1zM579.2 244.5h1l-.5 3.3zM545.3 229.2l1.2 3.2 .9-.6zM552.1 352.5l3.3 .5-3.3 .5zM543.4 353l3.3-.5v1zM87.4 403l.5 3.3h-1zM86.9 392.6h1l-.5 3.3zM42.9 413.9l.6 3.3h-1.1zM42.4 388.1h1.1l-.6 3.3zM150.1 395.9l.5 3.3h-1zM149.6 388.1h1l-.5 3.3zM230.4 527.6h1.1l-.5 3.3zM231 413.9l.5 3.3h-1.1zM255 391.4l.4 3.3h-1zM254.4 527.6h1l-.4 3.3zM212.9 472.4l.6 3.3h-1.1zM212.4 527.6h1.1l-.6 3.3zM148.3 489l-2 2.6 .8 .6zM228.7 410.6h1l-.5 3.3zM229.2 403l.5 3.3h-1z" fill="#000"/>
<g font-size="16.9">
<text x="241.5" y="32.7">Advanced Modular manikin Connector</text>
<text x="312.7" y="50.7">Dimensional Overview</text>
<text x="604.3" y="545.5">Entropic Engineering</text>
</g>
<g font-size="12.7">
<text x="359.8" y="454.8">Material: 6061 Aluminium</text>
<text x="359.8" y="468.5">All dimensions are toleranced at +- 0.005&quot;</text>
<text x="359.8" y="482.2">See CAD file for further dimensional details.</text>
</g>
<g font-size="4.2">
<text x="468.1" y="85.4">54.00mm</text>
<text x="469.1" y="91.1">2.1260in</text>
<text x="93.4" y="131">3.20mm</text>
<text x="139" y="126.7">6.50mm</text>
<text x="179.1" y="126.7">2.50mm</text>
<text x="468.1" y="127.4">15.50mm</text>
<text x="90.9" y="136.7">0.1260in</text>
<text x="136.6" y="132.4">0.2559in</text>
<text x="176.6" y="132.4">0.0984in</text>
<text x="469.1" y="133.1">0.6102in</text>
<text x="59.2" y="143.9">12.70mm</text>
<text x="554.2" y="139.4">R28.00mm</text>
<text x="57.9" y="149.5">0.5000in</text>
<text x="556.6" y="145.1">1.1024in</text>
<text x="380.1" y="167.9">10.60mm</text>
<text x="237.4" y="169.6">12.62mm</text>
<text x="378.8" y="173.6">0.4173in</text>
<text x="236" y="175.3">0.4970in</text>
<text x="244.4" y="196.6">8.40mm</text>
<text x="241.9" y="202.3">0.3307in</text>
<text x="29.1" y="218.3">6.34mm</text>
<text x="47.2" y="218.3">0.2495in</text>
<text x="252.1" y="219.9">41.00mm</text>
<text x="296.2" y="220.2">54.00mm</text>
<text x="326.2" y="220.2">43.06mm</text>
<text x="354.3" y="220.2">8.00mm</text>
<text x="460.3" y="220.2">33.50mm</text>
<text x="570.5" y="220.2">14.56mm</text>
<text x="598.2" y="220.2">23.00mm</text>
<text x="253.2" y="225.6">1.6142in</text>
<text x="297.3" y="225.9">2.1260in</text>
<text x="327.3" y="225.9">1.6952in</text>
<text x="354.2" y="225.9">0.3150in</text>
<text x="461.4" y="225.9">1.3189in</text>
<text x="571.5" y="225.9">0.5732in</text>
<text x="599.3" y="225.9">0.9055in</text>
<text x="475.7" y="235.6">49.50mm</text>
<text x="246.1" y="240.4">6.53mm</text>
<text x="476.8" y="241.3">1.9488in</text>
<text x="243.6" y="246.1">0.2570in</text>
<text x="588.2" y="292.7">5X M3X0.5</text>
<text x="63.1" y="312.5">4X M8X1</text>
<text x="467.7" y="321.4">14.56mm</text>
<text x="468.7" y="327.1">0.5732in</text>
<text x="146.1" y="332.6">2X M3X0.5 THRU</text>
<text x="227.5" y="338">4X</text>
<text x="239.5" y="338">3.20mm</text>
<text x="257.6" y="338">0.1260in</text>
<text x="277" y="338">THRU ALL</text>
<text x="228.9" y="344.3">6.50mm</text>
<text x="246.9" y="344.3">0.2559in</text>
<text x="272.1" y="344.3">3.10mm</text>
<text x="290.2" y="344.3">0.1220in</text>
<text x="571.6" y="351.4">4.00mm</text>
<text x="467.7" y="355">20.32mm</text>
<text x="571.5" y="357.1">0.1575in</text>
<text x="161.5" y="364.7">1.50mm</text>
<text x="468.7" y="360.7">0.8000in</text>
<text x="59.9" y="370.8">2.36mm</text>
<text x="161.4" y="370.4">0.0591in</text>
<text x="59.8" y="376.5">0.0930in</text>
<text x="240.6" y="373.8">3.64mm</text>
<text x="240.5" y="379.5">0.1432in</text>
<text x="475.7" y="387.4">32.00mm</text>
<text x="476.8" y="393.1">1.2598in</text>
<text x="34.8" y="407.8">0.2953in</text>
<text x="34.9" y="402.1">7.50mm</text>
<text x="221.7" y="468.8">39.00mm</text>
<text x="245.7" y="468.8">46.50mm</text>
<text x="222.8" y="474.5">1.5354in</text>
<text x="246.8" y="474.5">1.8307in</text>
<text x="203.7" y="498.9">19.50mm</text>
<text x="204.8" y="504.5">0.7677in</text>
<text x="67.8" y="552.1">12.80mm</text>
<text x="88.3" y="552.1">0.5040in</text>
</g>
</svg>
